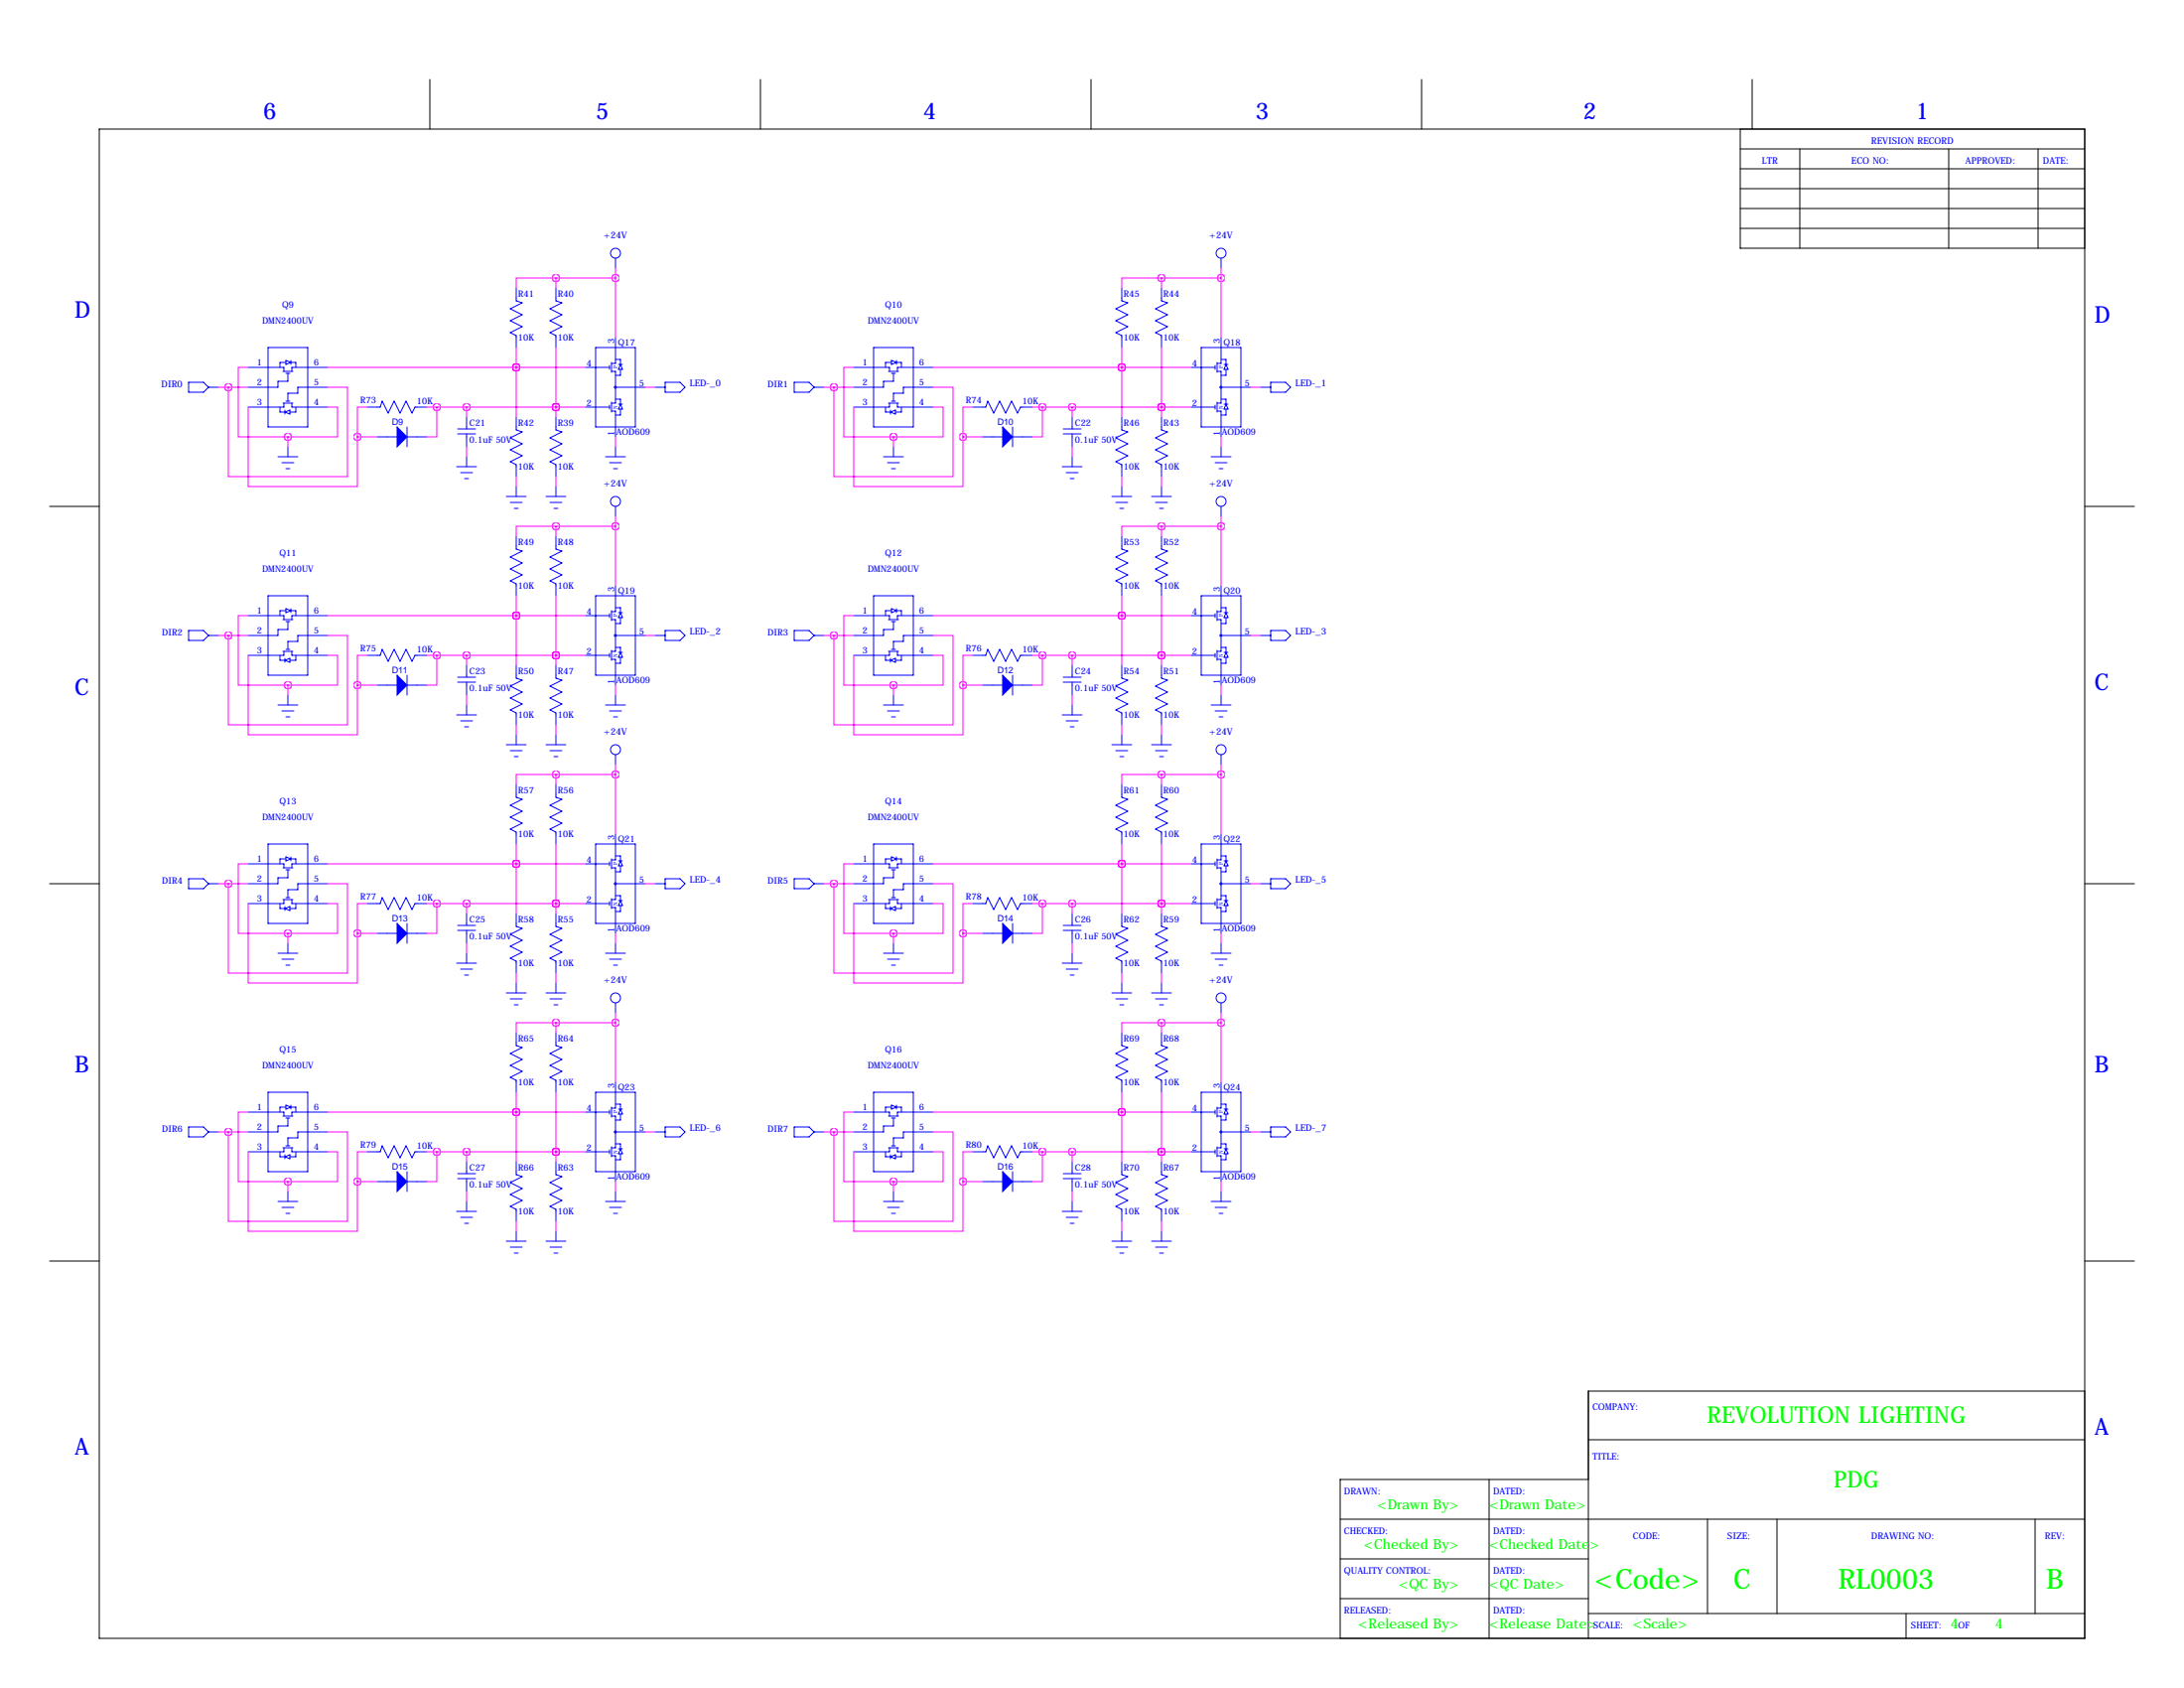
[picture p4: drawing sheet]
<svg xmlns="http://www.w3.org/2000/svg" width="559mm" height="432mm" viewBox="0 0 559 432" stroke-linecap="round" stroke-linejoin="round" font-family="sans-serif">
<g fill="none" stroke="#000" stroke-width=".25">
<path d="M25.4 33h508v386.1h-508zM110 20.3v12.7M194.6 20.3v12.7M279.1 20.3v12.7M363.7 20.3v12.7M445.3 38.1h88.1M445.3 33v30.5h88.1M448.3 20.3v12.7M460.5 38.1v25.4M498.6 38.1v25.4M521.5 38.1v25.4M445.3 48.3h88.1"/>
<path d="M445.3 43.2h88.1M445.3 53.3h88.1M445.3 58.4h88.1M12.7 129.5h12.7M533.4 129.5h12.7M12.7 226.1h12.7M533.4 226.1h12.7M12.7 322.6h12.7M533.4 322.6h12.7M533.4 355.9h-127v63.2M381 378.5v40.6M406.4 368.3h127"/>
<path d="M406.4 378.5h-63.5v40.6M342.9 388.6h190.5M342.9 398.8h63.5M436.9 388.6v24.1M454.7 388.6v24.1M520.7 388.6v24.1M342.9 408.9h63.5M406.4 412.7h127M487.7 412.7v6.4"/>
</g>
<g fill="none" stroke="#00f" stroke-width=".25">
<path d="M132.1 73.7v3.3l1.5 .5-3 1.5 3 1.5-3 1.5 3 1.6-3 1.5 1.5 .8v3M142.2 73.7v3.3l1.6 .5-3.1 1.5 3.1 1.5-3.1 1.5 3.1 1.6-3.1 1.5 1.5 .8v3M157.5 66v2.6M287 73.7v3.3l1.5 .5-3 1.5 3 1.5-3 1.5 3 1.6-3 1.5 1.5 .8v3M297.2 73.7v3.3l1.5 .5-3 1.5 3 1.5-3 1.5 3 1.6-3 1.5 1.5 .8v3M312.4 66v2.6M48.3 97.8h3.8l1.2 1.3-1.2 1.2h-3.8zM53.3 99.1h2.6M63.5 94h9.1v1M68.6 88.9h10.1v20.3h-10.1zM72.4 95h2.5M73.2 95.5h1"/>
<path d="M73.2 92.2l1.2 .5-1.2 .5zM73.2 92.7h-1.6v1.3M73.7 95.5v2h-2.6v1.6h-7.6M74.4 92.2v1M74.4 92.7h1.3v1.3M83.8 94h-9.1v1M83.8 99.1h-7.6v1.5h-2.5v2M149.9 94h6.1M152.4 88.9h10.2v20.3h-10.2zM156 93.5v1M156.5 95h1v8.1h-1M156.5 92.7v2.5"/>
<path d="M157.5 86.4v6.6h-1M157.5 91.9h1.2v1.3M157.5 99.1h7.6M158.2 93.2h1.1M158.7 94.5v1.5h-1.2M158.7 93.2l.6 1.3h-1.1zM167.6 99.1h2.6M170.2 97.8h3.8l1.3 1.3-1.3 1.2h-3.8zM203.2 97.8h3.8l1.3 1.3-1.3 1.2h-3.8zM208.3 99.1h2.5M218.4 94h9.2v1M223.5 88.9h10.2v20.3h-10.2z"/>
<path d="M227.3 95h2.6M228.1 95.5h1M228.1 92.7h-1.5v1.3M228.1 92.2l1.3 .5-1.3 .5zM228.6 95.5v2h-2.5v1.6h-7.7M229.4 92.7h1.2v1.3M229.4 92.2v1M238.8 94h-9.2v1M238.8 99.1h-7.7v1.5h-2.5v2M304.8 94h6.1M307.3 88.9h10.2v20.3h-10.2zM310.9 93.5v1"/>
<path d="M311.4 95h1v8.1h-1M311.4 92.7v2.5M312.4 86.4v6.6h-1M312.4 91.9h1.3v1.3M312.4 99.1h7.6M313.2 93.2h1M313.7 94.5v1.5h-1.3M313.7 93.2l.5 1.3h-1zM322.6 99.1h2.5M325.1 97.8h3.8l1.3 1.3-1.3 1.2h-3.8zM71.1 116.8h5.1M71.6 104.1v1.3h1.3"/>
<path d="M72.1 118.4h3.1M72.4 103.1h2.5M72.6 103.1v1h-9.1M72.9 105.4l1.3-.5v1zM72.9 104.9v1M73.2 102.6h1M73.2 119.9h1M73.7 114.3v2.5M74.7 103.1v1h9.1M75.7 104.1v1.3h-1.5M94 104.1h3.3l.5-1.5 1.5 3.1 1.5-3.1 1.6 3.1 1.5-3.1 1.5 3.1 .8-1.6h3M96.5 111.8h5.1"/>
<path d="M104.1 109.2v5.1M104.1 111.8h5.1M116.8 119.4h5.1M117.1 111h4.6M117.1 109.7h4.6M119.4 106.7v3M119.4 111v3.3M119.4 116.8v2.6M132.1 106.7v3.3l1.5 .5-3 1.5 3 1.5-3 1.6 3 1.5-3 1.5 1.5 .8v3M142.2 106.7v3.3l1.6 .5-3.1 1.5 3.1 1.5-3.1 1.6 3.1 1.5-3.1 1.5 1.5 .8v3M149.9 104.1h6.1M154.9 116.8h5.1"/>
<path d="M156 103.6v1M156 118.4h3M156.5 105.2h1v6.6M156.5 102.9v2.5M157 119.9h1M157.5 114.3v2.5M157.5 102.1h1.2v1.3M158.2 103.4h1.1M158.7 103.4l.6 1.2h-1.1zM158.7 104.6v1.6h-1.2M226.1 116.8h5M226.6 104.1v1.3h1.2"/>
<path d="M227.1 118.4h3M227.3 103.1h2.6M227.6 103.1v1h-9.2M227.8 105.4l1.3-.5v1zM227.8 104.9v1M228.1 102.6h1M228.1 119.9h1M228.6 114.3v2.5M229.6 103.1v1h9.2M230.6 104.1v1.3h-1.5M248.9 104.1h3.3l.5-1.5 1.6 3.1 1.5-3.1 1.5 3.1 1.5-3.1 1.5 3.1 .8-1.6h3.1M251.5 111.8h5"/>
<path d="M259.1 111.8h5.1M259.1 109.2v5.1M271.8 119.4h5.1M272 111h4.6M272 109.7h4.6M274.3 106.7v3M274.3 111v3.3M274.3 116.8v2.6M287 106.7v3.3l1.5 .5-3 1.5 3 1.5-3 1.6 3 1.5-3 1.5 1.5 .8v3M297.2 106.7v3.3l1.5 .5-3 1.5 3 1.5-3 1.6 3 1.5-3 1.5 1.5 .8v3M304.8 104.1h6.1M309.9 116.8h5.1"/>
<path d="M310.9 103.6v1M310.9 118.4h3M311.4 105.2h1v6.6M311.4 102.9v2.5M311.9 119.9h1M312.4 102.1h1.3v1.3M312.4 114.3v2.5M313.2 103.4h1M313.7 103.4l.5 1.2h-1zM313.7 104.6v1.6h-1.3M117.9 120.9h3M118.9 122.4h1"/>
<path d="M129.5 127h5.1M130.6 128.5h3M131.6 130h1M132.1 124.5v2.5M132.1 137.2v3.3l1.5 .5-3 1.5 3 1.5-3 1.5 3 1.6-3 1.5 1.5 .8v3M139.7 127h5.1M140.7 128.5h3.1M141.7 130h1M142.2 124.5v2.5M142.2 137.2v3.3l1.6 .5-3.1 1.5 3.1 1.5-3.1 1.5 3.1 1.6-3.1 1.5 1.5 .8v3M157.5 129.5v2.6M272.8 120.9h3"/>
<path d="M273.8 122.4h1M284.5 127h5.1M285.5 128.5h3M286.5 130h1M287 124.5v2.5M287 137.2v3.3l1.5 .5-3 1.5 3 1.5-3 1.5 3 1.6-3 1.5 1.5 .8v3M294.6 127h5.1M295.7 128.5h3M296.7 130h1M297.2 124.5v2.5M297.2 137.2v3.3l1.5 .5-3 1.5 3 1.5-3 1.5 3 1.6-3 1.5 1.5 .8v3M312.4 129.5v2.6"/>
<path d="M63.5 157.5h9.1v1M68.6 152.4h10.1v20.3h-10.1zM72.4 158.5h2.5M73.2 155.7l1.2 .5-1.2 .5zM73.2 156.2h-1.6v1.3M73.2 159h1M73.7 159v2h-2.6v1.6h-7.6M74.4 155.7v1M74.4 156.2h1.3v1.3M83.8 157.5h-9.1v1M149.9 157.5h6.1M152.4 152.4h10.2v20.3h-10.2z"/>
<path d="M156 157v1M156.5 158.5h1v8.1h-1M156.5 156.2v2.6M157.5 149.9v6.6h-1M157.5 155.4h1.2v1.3M158.2 156.7h1.1M158.7 158v1.5h-1.2M158.7 156.7l.6 1.3h-1.1zM218.4 157.5h9.2v1M223.5 152.4h10.2v20.3h-10.2zM227.3 158.5h2.6M228.1 159h1"/>
<path d="M228.1 156.2h-1.5v1.3M228.1 155.7l1.3 .5-1.3 .5zM228.6 159v2h-2.5v1.6h-7.7M229.4 156.2h1.2v1.3M229.4 155.7v1M238.8 157.5h-9.2v1M304.8 157.5h6.1M307.3 152.4h10.2v20.3h-10.2zM310.9 157v1M311.4 158.5h1v8.1h-1M311.4 156.2v2.6M312.4 149.9v6.6h-1"/>
<path d="M312.4 155.4h1.3v1.3M313.2 156.7h1M313.7 158v1.5h-1.3M313.7 156.7l.5 1.3h-1zM48.3 161.3h3.8l1.2 1.3-1.2 1.2h-3.8zM53.3 162.6h2.6M71.6 167.6v1.3h1.3M72.4 166.6h2.5M72.6 166.6v1h-9.1M72.9 168.9l1.3-.5v1zM72.9 168.4v1M73.2 166.1h1"/>
<path d="M73.7 177.8v2.5M74.7 166.6v1h9.1M75.7 167.6v1.3h-1.5M83.8 162.6h-7.6v1.5h-2.5v2M94 167.6h3.3l.5-1.5 1.5 3.1 1.5-3.1 1.6 3.1 1.5-3.1 1.5 3.1 .8-1.6h3M96.5 175.3h5.1M104.1 172.7v5.1M104.1 175.3h5.1M117.1 174.5h4.6M117.1 173.2h4.6M119.4 170.2v3M119.4 174.5v3.3"/>
<path d="M132.1 170.2v3.3l1.5 .5-3 1.5 3 1.5-3 1.6 3 1.5-3 1.5 1.5 .8v3M142.2 170.2v3.3l1.6 .5-3.1 1.5 3.1 1.5-3.1 1.6 3.1 1.5-3.1 1.5 1.5 .8v3M149.9 167.6h6.1M156 167.1v1M156.5 168.7h1v6.6M156.5 166.4v2.5M157.5 177.8v2.5M157.5 165.6h1.2v1.3M157.5 162.6h7.6M158.2 166.9h1.1M158.7 168.1v1.6h-1.2M158.7 166.9l.6 1.2h-1.1z"/>
<path d="M167.6 162.6h2.6M170.2 161.3h3.8l1.3 1.3-1.3 1.2h-3.8zM203.2 161.3h3.8l1.3 1.3-1.3 1.2h-3.8zM208.3 162.6h2.5M226.6 167.6v1.3h1.2M227.3 166.6h2.6M227.6 166.6v1h-9.2M227.8 168.9l1.3-.5v1zM227.8 168.4v1M228.1 166.1h1M228.6 177.8v2.5M229.6 166.6v1h9.2"/>
<path d="M230.6 167.6v1.3h-1.5M238.8 162.6h-7.7v1.5h-2.5v2M248.9 167.6h3.3l.5-1.5 1.6 3.1 1.5-3.1 1.5 3.1 1.5-3.1 1.5 3.1 .8-1.6h3.1M251.5 175.3h5M259.1 175.3h5.1M259.1 172.7v5.1M272 174.5h4.6M272 173.2h4.6M274.3 170.2v3M274.3 174.5v3.3M287 170.2v3.3l1.5 .5-3 1.5 3 1.5-3 1.6 3 1.5-3 1.5 1.5 .8v3M297.2 170.2v3.3l1.5 .5-3 1.5 3 1.5-3 1.6 3 1.5-3 1.5 1.5 .8v3"/>
<path d="M304.8 167.6h6.1M310.9 167.1v1M311.4 168.7h1v6.6M311.4 166.4v2.5M312.4 165.6h1.3v1.3M312.4 162.6h7.6M312.4 177.8v2.5M313.2 166.9h1M313.7 166.9l.5 1.2h-1zM313.7 168.1v1.6h-1.3M322.6 162.6h2.5M325.1 161.3h3.8l1.3 1.3-1.3 1.2h-3.8z"/>
<path d="M71.1 180.3h5.1M72.1 181.9h3.1M73.2 183.4h1M116.8 182.9h5.1M117.9 184.4h3M118.9 185.9h1M119.4 180.3v2.6M129.5 190.5h5.1M130.6 192h3M131.6 193.5h1M132.1 188v2.5M139.7 190.5h5.1"/>
<path d="M140.7 192h3.1M141.7 193.5h1M142.2 188v2.5M154.9 180.3h5.1M156 181.9h3M157 183.4h1M157.5 193v2.6M226.1 180.3h5M227.1 181.9h3M228.1 183.4h1M271.8 182.9h5.1M272.8 184.4h3"/>
<path d="M273.8 185.9h1M274.3 180.3v2.6M284.5 190.5h5.1M285.5 192h3M286.5 193.5h1M287 188v2.5M294.6 190.5h5.1M295.7 192h3M296.7 193.5h1M297.2 188v2.5M309.9 180.3h5.1M310.9 181.9h3"/>
<path d="M311.9 183.4h1M312.4 193v2.6M68.6 215.9h10.1v20.3h-10.1zM73.2 219.2l1.2 .5-1.2 .5zM73.2 219.7h-1.6v1.3M74.4 219.2v1M74.4 219.7h1.3v1.3M132.1 200.7v3.3l1.5 .5-3 1.5 3 1.5-3 1.5 3 1.6-3 1.5 1.5 .8v3M142.2 200.7v3.3l1.6 .5-3.1 1.5 3.1 1.5-3.1 1.5 3.1 1.6-3.1 1.5 1.5 .8v3M152.4 215.9h10.2v20.3h-10.2zM156.5 219.7v2.5M157.5 213.4v6.6h-1"/>
<path d="M157.5 218.9h1.2v1.3M223.5 215.9h10.2v20.3h-10.2zM228.1 219.7h-1.5v1.3M228.1 219.2l1.3 .5-1.3 .5zM229.4 219.7h1.2v1.3M229.4 219.2v1M287 200.7v3.3l1.5 .5-3 1.5 3 1.5-3 1.5 3 1.6-3 1.5 1.5 .8v3M297.2 200.7v3.3l1.5 .5-3 1.5 3 1.5-3 1.5 3 1.6-3 1.5 1.5 .8v3M307.3 215.9h10.2v20.3h-10.2zM311.4 219.7v2.5M312.4 213.4v6.6h-1M312.4 218.9h1.3v1.3"/>
<path d="M48.3 224.8h3.8l1.2 1.3-1.2 1.2h-3.8zM53.3 226.1h2.6M63.5 221h9.1v1M71.6 231.1v1.3h1.3M72.4 230.1h2.5M72.4 222h2.5M72.6 230.1v1h-9.1M72.9 232.4l1.3-.5v1zM72.9 231.9v1M73.2 222.5h1M73.2 229.6h1M73.7 222.5v2h-2.6v1.6h-7.6"/>
<path d="M74.7 230.1v1h9.1M75.7 231.1v1.3h-1.5M83.8 221h-9.1v1M83.8 226.1h-7.6v1.5h-2.5v2M94 231.1h3.3l.5-1.5 1.5 3.1 1.5-3.1 1.6 3.1 1.5-3.1 1.5 3.1 .8-1.6h3M96.5 238.8h5.1M104.1 236.2v5.1M104.1 238.8h5.1M117.1 238h4.6M117.1 236.7h4.6M119.4 233.7v3M119.4 238v3.3"/>
<path d="M132.1 233.7v3.3l1.5 .5-3 1.5 3 1.5-3 1.6 3 1.5-3 1.5 1.5 .8v3M142.2 233.7v3.3l1.6 .5-3.1 1.5 3.1 1.5-3.1 1.6 3.1 1.5-3.1 1.5 1.5 .8v3M149.9 221h6.1M149.9 231.1h6.1M156 220.5v1M156 230.6v1M156.5 222h1v8.1h-1M156.5 232.2h1v6.6M156.5 229.9v2.5M157.5 229.1h1.2v1.3M157.5 226.1h7.6M158.2 230.4h1.1"/>
<path d="M158.2 220.2h1.1M158.7 221.5v1.5h-1.2M158.7 231.6v1.6h-1.2M158.7 230.4l.6 1.2h-1.1zM158.7 220.2l.6 1.3h-1.1zM167.6 226.1h2.6M170.2 224.8h3.8l1.3 1.3-1.3 1.2h-3.8zM203.2 224.8h3.8l1.3 1.3-1.3 1.2h-3.8zM208.3 226.1h2.5M218.4 221h9.2v1M226.6 231.1v1.3h1.2M227.3 230.1h2.6"/>
<path d="M227.3 222h2.6M227.6 230.1v1h-9.2M227.8 232.4l1.3-.5v1zM227.8 231.9v1M228.1 222.5h1M228.1 229.6h1M228.6 222.5v2h-2.5v1.6h-7.7M229.6 230.1v1h9.2M230.6 231.1v1.3h-1.5M238.8 221h-9.2v1M238.8 226.1h-7.7v1.5h-2.5v2M248.9 231.1h3.3l.5-1.5 1.6 3.1 1.5-3.1 1.5 3.1 1.5-3.1 1.5 3.1 .8-1.6h3.1"/>
<path d="M251.5 238.8h5M259.1 238.8h5.1M259.1 236.2v5.1M272 238h4.6M272 236.7h4.6M274.3 233.7v3M274.3 238v3.3M287 233.7v3.3l1.5 .5-3 1.5 3 1.5-3 1.6 3 1.5-3 1.5 1.5 .8v3M297.2 233.7v3.3l1.5 .5-3 1.5 3 1.5-3 1.6 3 1.5-3 1.5 1.5 .8v3M304.8 221h6.1M304.8 231.1h6.1M310.9 220.5v1"/>
<path d="M310.9 230.6v1M311.4 232.2h1v6.6M311.4 222h1v8.1h-1M311.4 229.9v2.5M312.4 229.1h1.3v1.3M312.4 226.1h7.6M313.2 230.4h1M313.2 220.2h1M313.7 230.4l.5 1.2h-1zM313.7 231.6v1.6h-1.3M313.7 221.5v1.5h-1.3M313.7 220.2l.5 1.3h-1z"/>
<path d="M322.6 226.1h2.5M325.1 224.8h3.8l1.3 1.3-1.3 1.2h-3.8zM71.1 243.8h5.1M72.1 245.4h3.1M73.2 246.9h1M73.7 241.3v2.5M116.8 246.4h5.1M117.9 247.9h3M118.9 249.4h1M119.4 243.8v2.6M129.5 254h5.1M130.6 255.5h3"/>
<path d="M131.6 257h1M132.1 251.5v2.5M139.7 254h5.1M140.7 255.5h3.1M141.7 257h1M142.2 251.5v2.5M154.9 243.8h5.1M156 245.4h3M157 246.9h1M157.5 241.3v2.5M157.5 256.5v2.6M226.1 243.8h5"/>
<path d="M227.1 245.4h3M228.1 246.9h1M228.6 241.3v2.5M271.8 246.4h5.1M272.8 247.9h3M273.8 249.4h1M274.3 243.8v2.6M284.5 254h5.1M285.5 255.5h3M286.5 257h1M287 251.5v2.5M294.6 254h5.1"/>
<path d="M295.7 255.5h3M296.7 257h1M297.2 251.5v2.5M309.9 243.8h5.1M310.9 245.4h3M311.9 246.9h1M312.4 241.3v2.5M312.4 256.5v2.6M68.6 279.4h10.1v20.3h-10.1zM132.1 264.2v3.3l1.5 .5-3 1.5 3 1.5-3 1.5 3 1.6-3 1.5 1.5 .8v3M142.2 264.2v3.3l1.6 .5-3.1 1.5 3.1 1.5-3.1 1.5 3.1 1.6-3.1 1.5 1.5 .8v3M152.4 279.4h10.2v20.3h-10.2z"/>
<path d="M157.5 276.9v6.6h-1M223.5 279.4h10.2v20.3h-10.2zM287 264.2v3.3l1.5 .5-3 1.5 3 1.5-3 1.5 3 1.6-3 1.5 1.5 .8v3M297.2 264.2v3.3l1.5 .5-3 1.5 3 1.5-3 1.5 3 1.6-3 1.5 1.5 .8v3M307.3 279.4h10.2v20.3h-10.2zM312.4 276.9v6.6h-1M48.3 288.3h3.8l1.2 1.3-1.2 1.2h-3.8zM53.3 289.6h2.6M63.5 284.5h9.1v1M71.6 294.6v1.3h1.3M72.4 293.6h2.5M72.4 285.5h2.5"/>
<path d="M72.6 293.6v1h-9.1M72.9 295.9l1.3-.5v1zM72.9 295.4v1M73.2 282.7l1.2 .5-1.2 .5zM73.2 283.2h-1.6v1.3M73.2 286h1M73.2 293.1h1M73.7 286v2h-2.6v1.6h-7.6M74.4 282.7v1M74.4 283.2h1.3v1.3M74.7 293.6v1h9.1M75.7 294.6v1.3h-1.5"/>
<path d="M83.8 284.5h-9.1v1M83.8 289.6h-7.6v1.5h-2.5v2M94 294.6h3.3l.5-1.5 1.5 3.1 1.5-3.1 1.6 3.1 1.5-3.1 1.5 3.1 .8-1.6h3M104.1 299.7v5.1M119.4 297.2v3M132.1 297.2v3.3l1.5 .5-3 1.5 3 1.5-3 1.6 3 1.5-3 1.5 1.5 .8v3M142.2 297.2v3.3l1.6 .5-3.1 1.5 3.1 1.5-3.1 1.6 3.1 1.5-3.1 1.5 1.5 .8v3M149.9 284.5h6.1M149.9 294.6h6.1M156 284v1M156 294.1v1M156.5 285.5h1v8.1h-1"/>
<path d="M156.5 295.7h1v6.6M156.5 283.2v2.6M156.5 293.4v2.5M157.5 282.4h1.2v1.3M157.5 292.6h1.2v1.3M157.5 289.6h7.6M158.2 293.9h1.1M158.2 283.7h1.1M158.7 285v1.5h-1.2M158.7 295.1v1.6h-1.2M158.7 293.9l.6 1.2h-1.1zM158.7 283.7l.6 1.3h-1.1z"/>
<path d="M167.6 289.6h2.6M170.2 288.3h3.8l1.3 1.3-1.3 1.2h-3.8zM203.2 288.3h3.8l1.3 1.3-1.3 1.2h-3.8zM208.3 289.6h2.5M218.4 284.5h9.2v1M226.6 294.6v1.3h1.2M227.3 293.6h2.6M227.3 285.5h2.6M227.6 293.6v1h-9.2M227.8 295.9l1.3-.5v1zM227.8 295.4v1M228.1 286h1"/>
<path d="M228.1 283.2h-1.5v1.3M228.1 293.1h1M228.1 282.7l1.3 .5-1.3 .5zM228.6 286v2h-2.5v1.6h-7.7M229.4 283.2h1.2v1.3M229.4 282.7v1M229.6 293.6v1h9.2M230.6 294.6v1.3h-1.5M238.8 284.5h-9.2v1M238.8 289.6h-7.7v1.5h-2.5v2M248.9 294.6h3.3l.5-1.5 1.6 3.1 1.5-3.1 1.5 3.1 1.5-3.1 1.5 3.1 .8-1.6h3.1M259.1 299.7v5.1"/>
<path d="M274.3 297.2v3M287 297.2v3.3l1.5 .5-3 1.5 3 1.5-3 1.6 3 1.5-3 1.5 1.5 .8v3M297.2 297.2v3.3l1.5 .5-3 1.5 3 1.5-3 1.6 3 1.5-3 1.5 1.5 .8v3M304.8 284.5h6.1M304.8 294.6h6.1M310.9 284v1M310.9 294.1v1M311.4 295.7h1v6.6M311.4 285.5h1v8.1h-1M311.4 283.2v2.6M311.4 293.4v2.5M312.4 292.6h1.3v1.3"/>
<path d="M312.4 282.4h1.3v1.3M312.4 289.6h7.6M313.2 293.9h1M313.2 283.7h1M313.7 293.9l.5 1.2h-1zM313.7 295.1v1.6h-1.3M313.7 285v1.5h-1.3M313.7 283.7l.5 1.3h-1zM322.6 289.6h2.5M325.1 288.3h3.8l1.3 1.3-1.3 1.2h-3.8zM71.1 307.3h5.1M72.1 308.9h3.1"/>
<path d="M73.2 310.4h1M73.7 304.8v2.5M96.5 302.3h5.1M104.1 302.3h5.1M116.8 309.9h5.1M117.1 301.5h4.6M117.1 300.2h4.6M117.9 311.4h3M118.9 312.9h1M119.4 301.5v3.3M119.4 307.3v2.6M129.5 317.5h5.1"/>
<path d="M130.6 319h3M132.1 315v2.5M139.7 317.5h5.1M140.7 319h3.1M142.2 315v2.5M154.9 307.3h5.1M156 308.9h3M157 310.4h1M157.5 304.8v2.5M226.1 307.3h5M227.1 308.9h3M228.1 310.4h1"/>
<path d="M228.6 304.8v2.5M251.5 302.3h5M259.1 302.3h5.1M271.8 309.9h5.1M272 301.5h4.6M272 300.2h4.6M272.8 311.4h3M273.8 312.9h1M274.3 301.5v3.3M274.3 307.3v2.6M284.5 317.5h5.1M285.5 319h3"/>
<path d="M287 315v2.5M294.6 317.5h5.1M295.7 319h3M297.2 315v2.5M309.9 307.3h5.1M310.9 308.9h3M311.9 310.4h1M312.4 304.8v2.5M131.6 320.5h1M141.7 320.5h1M286.5 320.5h1M296.7 320.5h1"/>
<circle cx="157.5" cy="64.8" r="1.27"/>
<circle cx="312.4" cy="64.8" r="1.27"/>
<circle cx="157.4" cy="99.1" r=".25"/>
<circle cx="312.4" cy="99.1" r=".25"/>
<circle cx="157.5" cy="128.3" r="1.27"/>
<circle cx="312.4" cy="128.3" r="1.27"/>
<circle cx="157.4" cy="162.6" r=".25"/>
<circle cx="312.4" cy="162.6" r=".25"/>
<circle cx="157.5" cy="191.8" r="1.27"/>
<circle cx="312.4" cy="191.8" r="1.27"/>
<circle cx="157.4" cy="226.1" r=".25"/>
<circle cx="312.4" cy="226.1" r=".25"/>
<circle cx="157.5" cy="255.3" r="1.27"/>
<circle cx="312.4" cy="255.3" r="1.27"/>
<circle cx="157.4" cy="289.6" r=".25"/>
<circle cx="312.4" cy="289.6" r=".25"/>
</g>
<g fill="#00f" stroke="#00f" stroke-width=".25">
<path d="M101.6 109.2l2.5 2.6-2.5 2.5z"/>
<path d="M101.6 172.7l2.5 2.6-2.5 2.5z"/>
<path d="M101.6 236.2l2.5 2.6-2.5 2.5z"/>
<path d="M101.6 299.7l2.5 2.6-2.5 2.5z"/>
<path d="M256.5 109.2l2.6 2.6-2.6 2.5z"/>
<path d="M256.5 172.7l2.6 2.6-2.6 2.5z"/>
<path d="M256.5 236.2l2.6 2.6-2.6 2.5z"/>
<path d="M256.5 299.7l2.6 2.6-2.6 2.5z"/>
</g>
<g fill="none" stroke="#f0f" stroke-width=".25">
<path d="M142.2 71.1h-10.1v2.6M142.2 71.1v2.6M142.2 71.1h15.3M157.5 68.6v17.8M297.2 71.1h-10.2v2.6M297.2 71.1h15.2M297.2 71.1v2.6M312.4 68.6v17.8M55.9 99.1h7.6M58.4 99.1v22.8h30.5v-22.8h-5.1M63.5 94h-2.5v17.8h12.7M83.8 94h66.1"/>
<path d="M132.1 94h.1M132.1 88.9v17.8M142.2 88.9v17.8M165.1 99.1h2.5M210.8 99.1h7.6M213.4 99.1v22.8h30.4v-22.8h-5M218.4 94h-2.5v17.8h12.7M238.8 94h66M287 94h.1M287 88.9v17.8M297.2 88.9v17.8M320 99.1h2.6"/>
<path d="M63.5 104.1v20.4h27.9v-12.7M73.7 111.8v2.5M83.8 104.1h2.6v7.7h-12.7M91.4 111.8h5.1M94 104.1h-2.6v7.7M109.2 104.1h40.7M111.8 104.1v7.7h-2.6M119.4 104.1v2.6M119.4 114.3v2.5M142.2 104.1h.1M157.5 111.8v2.5M218.4 104.1v20.4h28v-12.7"/>
<path d="M228.6 111.8v2.5M238.8 104.1h2.5v7.7h-12.7M246.4 111.8h5.1M248.9 104.1h-2.5v7.7M264.2 104.1h40.6M266.7 104.1v7.7h-2.5M274.3 104.1v2.6M274.3 114.3v2.5M297.2 104.1h.1M312.4 111.8v2.5M132.1 121.9v2.6M142.2 134.6h-10.1v2.6"/>
<path d="M142.2 121.9v2.6M142.2 134.6v2.6M142.2 134.6h15.3M157.5 132.1v17.8M287 121.9v2.6M297.2 134.6h-10.2v2.6M297.2 134.6h15.2M297.2 121.9v2.6M297.2 134.6v2.6M312.4 132.1v17.8M63.5 157.5h-2.5v17.8h12.7M83.8 157.5h66.1"/>
<path d="M132.1 157.5h.1M132.1 152.4v17.8M142.2 152.4v17.8M218.4 157.5h-2.5v17.8h12.7M238.8 157.5h66M287 157.5h.1M287 152.4v17.8M297.2 152.4v17.8M55.9 162.6h7.6M58.4 162.6v22.8h30.5v-22.8h-5.1M63.5 167.6v20.4h27.9v-12.7M73.7 175.3v2.5"/>
<path d="M83.8 167.6h2.6v7.7h-12.7M91.4 175.3h5.1M94 167.6h-2.6v7.7M109.2 167.6h40.7M111.8 167.6v7.7h-2.6M119.4 167.6v2.6M119.4 177.8v2.5M142.2 167.6h.1M157.5 175.3v2.5M165.1 162.6h2.5M210.8 162.6h7.6M213.4 162.6v22.8h30.4v-22.8h-5"/>
<path d="M218.4 167.6v20.4h28v-12.7M228.6 175.3v2.5M238.8 167.6h2.5v7.7h-12.7M246.4 175.3h5.1M248.9 167.6h-2.5v7.7M264.2 167.6h40.6M266.7 167.6v7.7h-2.5M274.3 167.6v2.6M274.3 177.8v2.5M297.2 167.6h.1M312.4 175.3v2.5M320 162.6h2.6"/>
<path d="M132.1 185.4v2.6M142.2 198.1h-10.1v2.6M142.2 185.4v2.6M142.2 198.1v2.6M142.2 198.1h15.3M157.5 195.6v17.8M287 185.4v2.6M297.2 198.1h-10.2v2.6M297.2 198.1h15.2M297.2 185.4v2.6M297.2 198.1v2.6M312.4 195.6v17.8"/>
<path d="M132.1 215.9v17.8M142.2 215.9v17.8M287 215.9v17.8M297.2 215.9v17.8M55.9 226.1h7.6M58.4 226.1v22.8h30.5v-22.8h-5.1M63.5 221h-2.5v17.8h12.7M63.5 231.1v20.4h27.9v-12.7M73.7 238.8v2.5M83.8 231.1h2.6v7.7h-12.7M83.8 221h66.1M91.4 238.8h5.1"/>
<path d="M94 231.1h-2.6v7.7M109.2 231.1h40.7M111.8 231.1v7.7h-2.6M119.4 231.1v2.6M132.1 221h.1M142.2 231.1h.1M157.5 238.8v2.5M165.1 226.1h2.5M210.8 226.1h7.6M213.4 226.1v22.8h30.4v-22.8h-5M218.4 221h-2.5v17.8h12.7M218.4 231.1v20.4h28v-12.7"/>
<path d="M228.6 238.8v2.5M238.8 231.1h2.5v7.7h-12.7M238.8 221h66M246.4 238.8h5.1M248.9 231.1h-2.5v7.7M264.2 231.1h40.6M266.7 231.1v7.7h-2.5M274.3 231.1v2.6M287 221h.1M297.2 231.1h.1M312.4 238.8v2.5M320 226.1h2.6"/>
<path d="M119.4 241.3v2.5M132.1 248.9v2.6M142.2 248.9v2.6M157.5 259.1v17.8M274.3 241.3v2.5M287 248.9v2.6M297.2 248.9v2.6M312.4 259.1v17.8M132.1 279.4v17.8M142.2 261.6h-10.1v2.6M142.2 261.6v2.6M142.2 279.4v17.8"/>
<path d="M142.2 261.6h15.3M287 279.4v17.8M297.2 261.6h-10.2v2.6M297.2 261.6h15.2M297.2 261.6v2.6M297.2 279.4v17.8M55.9 289.6h7.6M58.4 289.6v22.8h30.5v-22.8h-5.1M63.5 284.5h-2.5v17.8h12.7M63.5 294.6v20.4h27.9v-12.7M83.8 294.6h2.6v7.7h-12.7M83.8 284.5h66.1"/>
<path d="M94 294.6h-2.6v7.7M109.2 294.6h40.7M111.8 294.6v7.7h-2.6M119.4 294.6v2.6M132.1 284.5h.1M142.2 294.6h.1M165.1 289.6h2.5M210.8 289.6h7.6M213.4 289.6v22.8h30.4v-22.8h-5M218.4 284.5h-2.5v17.8h12.7M218.4 294.6v20.4h28v-12.7M238.8 294.6h2.5v7.7h-12.7"/>
<path d="M238.8 284.5h66M248.9 294.6h-2.5v7.7M264.2 294.6h40.6M266.7 294.6v7.7h-2.5M274.3 294.6v2.6M287 284.5h.1M297.2 294.6h.1M320 289.6h2.6M73.7 302.3v2.5M91.4 302.3h5.1M119.4 304.8v2.5M132.1 312.4v2.6"/>
<path d="M142.2 312.4v2.6M157.5 302.3v2.5M228.6 302.3v2.5M246.4 302.3h5.1M274.3 304.8v2.5M287 312.4v2.6M297.2 312.4v2.6M312.4 302.3v2.5"/>
</g>
<path d="M73.6 111.8a.07 .07 0 0 0 .1 0 .07 .07 0 0 0-.1 0zM142.2 104.1a.07 .07 0 0 0 .1 0 .07 .07 0 0 0-.1 0zM132 94a.07 .07 0 0 0 .1 0 .07 .07 0 0 0-.1 0zM157.4 71.1a.07 .07 0 0 0 .1 0 .07 .07 0 0 0-.1 0zM142.2 71.1a.07 .07 0 0 0 .1 0 .07 .07 0 0 0-.1 0zM132 94a.07 .07 0 0 0 .1 0 .07 .07 0 0 0-.1 0zM58.4 99.1a.07 .07 0 0 0 .1 0 .07 .07 0 0 0-.1 0zM119.3 104.1a.07 .07 0 0 0 .1 0 .07 .07 0 0 0-.1 0zM142.2 104.1a.07 .07 0 0 0 .1 0 .07 .07 0 0 0-.1 0zM111.7 104.1a.07 .07 0 0 0 .1 0 .07 .07 0 0 0-.1 0zM91.4 111.8a.07 .07 0 0 0 .1 0 .07 .07 0 0 0-.1 0zM73.6 175.3a.07 .07 0 0 0 .1 0 .07 .07 0 0 0-.1 0zM142.2 167.6a.07 .07 0 0 0 .1 0 .07 .07 0 0 0-.1 0zM132 157.5a.07 .07 0 0 0 .1 0 .07 .07 0 0 0-.1 0zM157.4 134.6a.07 .07 0 0 0 .1 0 .07 .07 0 0 0-.1 0zM142.2 134.6a.07 .07 0 0 0 .1 0 .07 .07 0 0 0-.1 0zM132 157.5a.07 .07 0 0 0 .1 0 .07 .07 0 0 0-.1 0zM58.4 162.6a.07 .07 0 0 0 .1 0 .07 .07 0 0 0-.1 0zM119.3 167.6a.07 .07 0 0 0 .1 0 .07 .07 0 0 0-.1 0zM142.2 167.6a.07 .07 0 0 0 .1 0 .07 .07 0 0 0-.1 0zM111.7 167.6a.07 .07 0 0 0 .1 0 .07 .07 0 0 0-.1 0zM91.4 175.3a.07 .07 0 0 0 .1 0 .07 .07 0 0 0-.1 0zM73.6 238.8a.07 .07 0 0 0 .1 0 .07 .07 0 0 0-.1 0zM142.2 231.1a.07 .07 0 0 0 .1 0 .07 .07 0 0 0-.1 0zM132 221a.07 .07 0 0 0 .1 0 .07 .07 0 0 0-.1 0zM157.4 198.1a.07 .07 0 0 0 .1 0 .07 .07 0 0 0-.1 0zM142.2 198.1a.07 .07 0 0 0 .1 0 .07 .07 0 0 0-.1 0zM132 221a.07 .07 0 0 0 .1 0 .07 .07 0 0 0-.1 0zM58.4 226.1a.07 .07 0 0 0 .1 0 .07 .07 0 0 0-.1 0zM119.3 231.1a.07 .07 0 0 0 .1 0 .07 .07 0 0 0-.1 0zM142.2 231.1a.07 .07 0 0 0 .1 0 .07 .07 0 0 0-.1 0zM111.7 231.1a.07 .07 0 0 0 .1 0 .07 .07 0 0 0-.1 0zM91.4 238.8a.07 .07 0 0 0 .1 0 .07 .07 0 0 0-.1 0zM73.6 302.3a.07 .07 0 0 0 .1 0 .07 .07 0 0 0-.1 0zM142.2 294.6a.07 .07 0 0 0 .1 0 .07 .07 0 0 0-.1 0zM132 284.5a.07 .07 0 0 0 .1 0 .07 .07 0 0 0-.1 0zM157.4 261.6a.07 .07 0 0 0 .1 0 .07 .07 0 0 0-.1 0zM142.2 261.6a.07 .07 0 0 0 .1 0 .07 .07 0 0 0-.1 0zM132 284.5a.07 .07 0 0 0 .1 0 .07 .07 0 0 0-.1 0zM58.4 289.6a.07 .07 0 0 0 .1 0 .07 .07 0 0 0-.1 0zM119.3 294.6a.07 .07 0 0 0 .1 0 .07 .07 0 0 0-.1 0zM142.2 294.6a.07 .07 0 0 0 .1 0 .07 .07 0 0 0-.1 0zM111.7 294.6a.07 .07 0 0 0 .1 0 .07 .07 0 0 0-.1 0zM91.4 302.3a.07 .07 0 0 0 .1 0 .07 .07 0 0 0-.1 0zM228.5 111.8a.1 .1 0 0 0 .2 0 .1 .1 0 0 0-.2 0zM297.1 104.1a.07 .07 0 0 0 .1 0 .07 .07 0 0 0-.1 0zM287 94a.07 .07 0 0 0 .1 0 .07 .07 0 0 0-.1 0zM312.4 71.1a.07 .07 0 0 0 .1 0 .07 .07 0 0 0-.1 0zM297.1 71.1a.07 .07 0 0 0 .1 0 .07 .07 0 0 0-.1 0zM287 94a.07 .07 0 0 0 .1 0 .07 .07 0 0 0-.1 0zM213.3 99.1a.07 .07 0 0 0 .1 0 .07 .07 0 0 0-.1 0zM274.3 104.1a.07 .07 0 0 0 .1 0 .07 .07 0 0 0-.1 0zM297.1 104.1a.07 .07 0 0 0 .1 0 .07 .07 0 0 0-.1 0zM266.6 104.1a.1 .1 0 0 0 .2 0 .1 .1 0 0 0-.2 0zM246.3 111.8a.07 .07 0 0 0 .1 0 .07 .07 0 0 0-.1 0zM228.5 175.3a.1 .1 0 0 0 .2 0 .1 .1 0 0 0-.2 0zM297.1 167.6a.07 .07 0 0 0 .1 0 .07 .07 0 0 0-.1 0zM287 157.5a.07 .07 0 0 0 .1 0 .07 .07 0 0 0-.1 0zM312.4 134.6a.07 .07 0 0 0 .1 0 .07 .07 0 0 0-.1 0zM297.1 134.6a.07 .07 0 0 0 .1 0 .07 .07 0 0 0-.1 0zM287 157.5a.07 .07 0 0 0 .1 0 .07 .07 0 0 0-.1 0zM213.3 162.6a.07 .07 0 0 0 .1 0 .07 .07 0 0 0-.1 0zM274.3 167.6a.07 .07 0 0 0 .1 0 .07 .07 0 0 0-.1 0zM297.1 167.6a.07 .07 0 0 0 .1 0 .07 .07 0 0 0-.1 0zM266.6 167.6a.1 .1 0 0 0 .2 0 .1 .1 0 0 0-.2 0zM246.3 175.3a.07 .07 0 0 0 .1 0 .07 .07 0 0 0-.1 0zM228.5 238.8a.1 .1 0 0 0 .2 0 .1 .1 0 0 0-.2 0zM297.1 231.1a.07 .07 0 0 0 .1 0 .07 .07 0 0 0-.1 0zM287 221a.07 .07 0 0 0 .1 0 .07 .07 0 0 0-.1 0zM312.4 198.1a.07 .07 0 0 0 .1 0 .07 .07 0 0 0-.1 0zM297.1 198.1a.07 .07 0 0 0 .1 0 .07 .07 0 0 0-.1 0zM287 221a.07 .07 0 0 0 .1 0 .07 .07 0 0 0-.1 0zM213.3 226.1a.07 .07 0 0 0 .1 0 .07 .07 0 0 0-.1 0zM274.3 231.1a.07 .07 0 0 0 .1 0 .07 .07 0 0 0-.1 0zM297.1 231.1a.07 .07 0 0 0 .1 0 .07 .07 0 0 0-.1 0zM266.6 231.1a.1 .1 0 0 0 .2 0 .1 .1 0 0 0-.2 0zM246.3 238.8a.07 .07 0 0 0 .1 0 .07 .07 0 0 0-.1 0zM228.5 302.3a.1 .1 0 0 0 .2 0 .1 .1 0 0 0-.2 0zM297.1 294.6a.07 .07 0 0 0 .1 0 .07 .07 0 0 0-.1 0zM287 284.5a.07 .07 0 0 0 .1 0 .07 .07 0 0 0-.1 0zM312.4 261.6a.07 .07 0 0 0 .1 0 .07 .07 0 0 0-.1 0zM297.1 261.6a.07 .07 0 0 0 .1 0 .07 .07 0 0 0-.1 0zM287 284.5a.07 .07 0 0 0 .1 0 .07 .07 0 0 0-.1 0zM213.3 289.6a.07 .07 0 0 0 .1 0 .07 .07 0 0 0-.1 0zM274.3 294.6a.07 .07 0 0 0 .1 0 .07 .07 0 0 0-.1 0zM297.1 294.6a.07 .07 0 0 0 .1 0 .07 .07 0 0 0-.1 0zM266.6 294.6a.1 .1 0 0 0 .2 0 .1 .1 0 0 0-.2 0zM246.3 302.3a.07 .07 0 0 0 .1 0 .07 .07 0 0 0-.1 0z" fill="#f0f" stroke="#f0f" stroke-width="1.9"/>
<g font-size="7.1" fill="#0f0">
<text x="408" y="406.4">&lt;Code&gt;</text>
<text x="443.5" y="406.4">C</text>
<text x="470.4" y="406.4">RL0003</text>
<text x="523.5" y="406.4">B</text>
</g>
<g font-size="5.9" fill="#00f">
<text x="67.3" y="30.5">6</text>
<text x="152.4" y="30.5">5</text>
<text x="236.2" y="30.5">4</text>
<text x="321.3" y="30.5">3</text>
<text x="405.1" y="30.5">2</text>
<text x="490.2" y="30.5">1</text>
<text x="19" y="81.3">D</text>
<text x="535.9" y="82.6">D</text>
<text x="19" y="177.8">C</text>
<text x="535.9" y="176.5">C</text>
<text x="19" y="274.3">B</text>
<text x="535.9" y="274.3">B</text>
<text x="535.9" y="367">A</text>
<text x="19" y="372.1">A</text>
</g>
<g font-size="5.9" fill="#0f0">
<text x="436.8" y="364">REVOLUTION LIGHTING</text>
<text x="469.2" y="380.5">PDG</text>
</g>
<g font-size="3.6" fill="#0f0">
<text x="352.4" y="386.1">&lt;Drawn By&gt;</text>
<text x="381" y="386.1">&lt;Drawn Date&gt;</text>
<text x="348.9" y="396.2">&lt;Checked By&gt;</text>
<text x="381" y="396.2">&lt;Checked Date&gt;</text>
<text x="357.9" y="406.4">&lt;QC By&gt;</text>
<text x="381" y="406.4">&lt;QC Date&gt;</text>
<text x="347.5" y="416.5">&lt;Released By&gt;</text>
<text x="381" y="416.5">&lt;Release Date&gt;</text>
<text x="417.8" y="416.5">&lt;Scale&gt;</text>
<text x="499.1" y="416.5">4</text>
<text x="510.5" y="416.5">4</text>
</g>
<g font-size="2.4" fill="#00f">
<text x="450.8" y="41.9">LTR</text>
<text x="473.7" y="41.9">ECO NO:</text>
<text x="478.8" y="36.8">REVISION RECORD</text>
<text x="502.9" y="41.9">APPROVED:</text>
<text x="522.7" y="41.9">DATE:</text>
<text x="154.5" y="61">+24V</text>
<text x="309.4" y="61">+24V</text>
<text x="41.3" y="99.1">DIR0</text>
<text x="176.5" y="98.8">LED-_0</text>
<text x="331.5" y="98.8">LED-_1</text>
<text x="154.5" y="124.5">+24V</text>
<text x="309.4" y="124.5">+24V</text>
<text x="176.5" y="162.3">LED-_2</text>
<text x="331.5" y="162.3">LED-_3</text>
<text x="154.5" y="188">+24V</text>
<text x="309.4" y="188">+24V</text>
<text x="176.5" y="225.8">LED-_4</text>
<text x="331.5" y="225.8">LED-_5</text>
<text x="154.5" y="251.5">+24V</text>
<text x="309.4" y="251.5">+24V</text>
<text x="176.5" y="289.3">LED-_6</text>
<text x="331.5" y="289.3">LED-_7</text>
<text x="407.4" y="360.7">COMPANY:</text>
<text x="407.4" y="373.4">TITLE:</text>
<text x="343.9" y="382.3">DRAWN:</text>
<text x="382" y="382.3">DATED:</text>
<text x="343.9" y="392.4">CHECKED:</text>
<text x="382" y="392.4">DATED:</text>
<text x="417.8" y="393.7">CODE:</text>
<text x="442" y="393.7">SIZE:</text>
<text x="478.8" y="393.7">DRAWING NO:</text>
<text x="523.2" y="393.7">REV:</text>
<text x="343.9" y="402.6">QUALITY CONTROL:</text>
<text x="382" y="402.6">DATED:</text>
<text x="343.9" y="412.7">RELEASED:</text>
<text x="382" y="412.7">DATED:</text>
<text x="407.7" y="416.6">SCALE:</text>
<text x="488.9" y="416.6">SHEET:</text>
<text x="501" y="416.6">OF</text>
</g>
<g font-size="2.3" fill="#00f">
<text x="132.6" y="76">R41</text>
<text x="142.7" y="76">R40</text>
<text x="287.5" y="76">R45</text>
<text x="297.7" y="76">R44</text>
<text x="67.1" y="82.9">DMN2400UV</text>
<text x="72.1" y="78.7">Q9</text>
<text x="222" y="82.9">DMN2400UV</text>
<text x="226.4" y="78.7">Q10</text>
<text x="132.6" y="87.1">10K</text>
<text x="142.7" y="87.1">10K</text>
<text x="157.2" y="87.9" transform="rotate(-90 157.2 87.9)">3</text>
<text x="158.1" y="88.4">Q17</text>
<text x="287.5" y="87.1">10K</text>
<text x="297.7" y="87.1">10K</text>
<text x="312.2" y="87.9" transform="rotate(-90 312.2 87.9)">3</text>
<text x="313" y="88.4">Q18</text>
<text x="65.7" y="93.5">1</text>
<text x="80.3" y="93.5">6</text>
<text x="150.1" y="93.7">4</text>
<text x="220.7" y="93.5">1</text>
<text x="235.2" y="93.5">6</text>
<text x="305" y="93.7">4</text>
<text x="65.7" y="98.6">2</text>
<text x="80.3" y="98.6">5</text>
<text x="163.6" y="98.8">5</text>
<text x="196.4" y="99.1">DIR1</text>
<text x="220.7" y="98.6">2</text>
<text x="235.2" y="98.6">5</text>
<text x="318.5" y="98.8">5</text>
<text x="65.7" y="103.6">3</text>
<text x="80.3" y="103.6">4</text>
<text x="92.2" y="103.2">R73</text>
<text x="106.7" y="103.4">10K</text>
<text x="150.1" y="103.9">2</text>
<text x="220.7" y="103.6">3</text>
<text x="235.2" y="103.6">4</text>
<text x="247.1" y="103.2">R74</text>
<text x="261.6" y="103.4">10K</text>
<text x="305" y="103.9">2</text>
<text x="100.3" y="108.7">D9</text>
<text x="120.1" y="109">C21</text>
<text x="120.1" y="113.3">0.1uF 50V</text>
<text x="132.6" y="109.1">R42</text>
<text x="142.7" y="109.1">R39</text>
<text x="157.2" y="111.6" transform="rotate(-90 157.2 111.6)">1</text>
<text x="157.7" y="111.3">AOD609</text>
<text x="255.3" y="108.7">D10</text>
<text x="275.1" y="109">C22</text>
<text x="275.1" y="113.3">0.1uF 50V</text>
<text x="287.5" y="109.1">R46</text>
<text x="297.7" y="109.1">R43</text>
<text x="312.2" y="111.6" transform="rotate(-90 312.2 111.6)">1</text>
<text x="312.6" y="111.3">AOD609</text>
<text x="132.6" y="120.1">10K</text>
<text x="142.7" y="120.1">10K</text>
<text x="287.5" y="120.1">10K</text>
<text x="297.7" y="120.1">10K</text>
<text x="71.5" y="142.2">Q11</text>
<text x="132.6" y="139.5">R49</text>
<text x="142.7" y="139.5">R48</text>
<text x="226.4" y="142.2">Q12</text>
<text x="287.5" y="139.5">R53</text>
<text x="297.7" y="139.5">R52</text>
<text x="67.1" y="146.4">DMN2400UV</text>
<text x="222" y="146.4">DMN2400UV</text>
<text x="132.6" y="150.6">10K</text>
<text x="142.7" y="150.6">10K</text>
<text x="157.2" y="151.4" transform="rotate(-90 157.2 151.4)">3</text>
<text x="158.1" y="151.9">Q19</text>
<text x="287.5" y="150.6">10K</text>
<text x="297.7" y="150.6">10K</text>
<text x="312.2" y="151.4" transform="rotate(-90 312.2 151.4)">3</text>
<text x="313" y="151.9">Q20</text>
<text x="65.7" y="157">1</text>
<text x="80.3" y="157">6</text>
<text x="150.1" y="157.2">4</text>
<text x="220.7" y="157">1</text>
<text x="235.2" y="157">6</text>
<text x="305" y="157.2">4</text>
<text x="41.5" y="162.6">DIR2</text>
<text x="65.7" y="162.1">2</text>
<text x="65.7" y="167.1">3</text>
<text x="80.3" y="167.1">4</text>
<text x="80.3" y="162.1">5</text>
<text x="92.2" y="166.7">R75</text>
<text x="106.7" y="166.9">10K</text>
<text x="150.1" y="167.4">2</text>
<text x="163.6" y="162.3">5</text>
<text x="196.4" y="162.6">DIR3</text>
<text x="220.7" y="162.1">2</text>
<text x="220.7" y="167.1">3</text>
<text x="235.2" y="167.1">4</text>
<text x="235.2" y="162.1">5</text>
<text x="247.1" y="166.7">R76</text>
<text x="261.6" y="166.9">10K</text>
<text x="305" y="167.4">2</text>
<text x="318.5" y="162.3">5</text>
<text x="100.3" y="172.2">D11</text>
<text x="120.1" y="172.5">C23</text>
<text x="132.6" y="172.6">R50</text>
<text x="142.7" y="172.6">R47</text>
<text x="255.3" y="172.2">D12</text>
<text x="275.1" y="172.5">C24</text>
<text x="287.5" y="172.6">R54</text>
<text x="297.7" y="172.6">R51</text>
<text x="120.1" y="176.8">0.1uF 50V</text>
<text x="157.2" y="175.1" transform="rotate(-90 157.2 175.1)">1</text>
<text x="157.7" y="174.8">AOD609</text>
<text x="275.1" y="176.8">0.1uF 50V</text>
<text x="312.2" y="175.1" transform="rotate(-90 312.2 175.1)">1</text>
<text x="312.6" y="174.8">AOD609</text>
<text x="132.6" y="183.6">10K</text>
<text x="142.7" y="183.6">10K</text>
<text x="287.5" y="183.6">10K</text>
<text x="297.7" y="183.6">10K</text>
<text x="132.6" y="203">R57</text>
<text x="142.7" y="203">R56</text>
<text x="287.5" y="203">R61</text>
<text x="297.7" y="203">R60</text>
<text x="67.1" y="209.9">DMN2400UV</text>
<text x="71.5" y="205.7">Q13</text>
<text x="222" y="209.9">DMN2400UV</text>
<text x="226.4" y="205.7">Q14</text>
<text x="132.6" y="214.1">10K</text>
<text x="142.7" y="214.1">10K</text>
<text x="157.2" y="214.9" transform="rotate(-90 157.2 214.9)">3</text>
<text x="158.1" y="215.4">Q21</text>
<text x="287.5" y="214.1">10K</text>
<text x="297.7" y="214.1">10K</text>
<text x="312.2" y="214.9" transform="rotate(-90 312.2 214.9)">3</text>
<text x="313" y="215.4">Q22</text>
<text x="65.7" y="220.5">1</text>
<text x="80.3" y="220.5">6</text>
<text x="150.1" y="220.7">4</text>
<text x="220.7" y="220.5">1</text>
<text x="235.2" y="220.5">6</text>
<text x="305" y="220.7">4</text>
<text x="41.5" y="226.1">DIR4</text>
<text x="65.7" y="225.6">2</text>
<text x="80.3" y="225.6">5</text>
<text x="163.6" y="225.8">5</text>
<text x="196.4" y="226.1">DIR5</text>
<text x="220.7" y="225.6">2</text>
<text x="235.2" y="225.6">5</text>
<text x="318.5" y="225.8">5</text>
<text x="65.7" y="230.6">3</text>
<text x="80.3" y="230.6">4</text>
<text x="92.2" y="230.2">R77</text>
<text x="106.7" y="230.4">10K</text>
<text x="150.1" y="230.9">2</text>
<text x="220.7" y="230.6">3</text>
<text x="235.2" y="230.6">4</text>
<text x="247.1" y="230.2">R78</text>
<text x="261.6" y="230.4">10K</text>
<text x="305" y="230.9">2</text>
<text x="100.3" y="235.7">D13</text>
<text x="120.1" y="236">C25</text>
<text x="132.6" y="236.1">R58</text>
<text x="142.7" y="236.1">R55</text>
<text x="157.2" y="238.6" transform="rotate(-90 157.2 238.6)">1</text>
<text x="157.7" y="238.3">AOD609</text>
<text x="255.3" y="235.7">D14</text>
<text x="275.1" y="236">C26</text>
<text x="287.5" y="236.1">R62</text>
<text x="297.7" y="236.1">R59</text>
<text x="312.2" y="238.6" transform="rotate(-90 312.2 238.6)">1</text>
<text x="312.6" y="238.3">AOD609</text>
<text x="120.1" y="240.3">0.1uF 50V</text>
<text x="275.1" y="240.3">0.1uF 50V</text>
<text x="132.6" y="247.1">10K</text>
<text x="142.7" y="247.1">10K</text>
<text x="287.5" y="247.1">10K</text>
<text x="297.7" y="247.1">10K</text>
<text x="71.5" y="269.2">Q15</text>
<text x="132.6" y="266.5">R65</text>
<text x="142.7" y="266.5">R64</text>
<text x="226.4" y="269.2">Q16</text>
<text x="287.5" y="266.5">R69</text>
<text x="297.7" y="266.5">R68</text>
<text x="67.1" y="273.4">DMN2400UV</text>
<text x="222" y="273.4">DMN2400UV</text>
<text x="132.6" y="277.6">10K</text>
<text x="142.7" y="277.6">10K</text>
<text x="157.2" y="278.4" transform="rotate(-90 157.2 278.4)">3</text>
<text x="158.1" y="278.9">Q23</text>
<text x="287.5" y="277.6">10K</text>
<text x="297.7" y="277.6">10K</text>
<text x="312.2" y="278.4" transform="rotate(-90 312.2 278.4)">3</text>
<text x="313" y="278.9">Q24</text>
<text x="65.7" y="284">1</text>
<text x="80.3" y="284">6</text>
<text x="150.1" y="284.2">4</text>
<text x="220.7" y="284">1</text>
<text x="235.2" y="284">6</text>
<text x="305" y="284.2">4</text>
<text x="41.5" y="289.6">DIR6</text>
<text x="65.7" y="289.1">2</text>
<text x="80.3" y="289.1">5</text>
<text x="92.2" y="293.7">R79</text>
<text x="106.7" y="293.9">10K</text>
<text x="163.6" y="289.3">5</text>
<text x="196.4" y="289.6">DIR7</text>
<text x="220.7" y="289.1">2</text>
<text x="235.2" y="289.1">5</text>
<text x="247.1" y="293.7">R80</text>
<text x="261.6" y="293.9">10K</text>
<text x="318.5" y="289.3">5</text>
<text x="65.7" y="294.1">3</text>
<text x="80.3" y="294.1">4</text>
<text x="100.3" y="299.2">D15</text>
<text x="120.1" y="299.5">C27</text>
<text x="132.6" y="299.6">R66</text>
<text x="142.7" y="299.6">R63</text>
<text x="150.1" y="294.4">2</text>
<text x="220.7" y="294.1">3</text>
<text x="235.2" y="294.1">4</text>
<text x="255.3" y="299.2">D16</text>
<text x="275.1" y="299.5">C28</text>
<text x="287.5" y="299.6">R70</text>
<text x="297.7" y="299.6">R67</text>
<text x="305" y="294.4">2</text>
<text x="120.1" y="303.8">0.1uF 50V</text>
<text x="157.2" y="302.1" transform="rotate(-90 157.2 302.1)">1</text>
<text x="157.7" y="301.8">AOD609</text>
<text x="275.1" y="303.8">0.1uF 50V</text>
<text x="312.2" y="302.1" transform="rotate(-90 312.2 302.1)">1</text>
<text x="312.6" y="301.8">AOD609</text>
<text x="132.6" y="310.6">10K</text>
<text x="142.7" y="310.6">10K</text>
<text x="287.5" y="310.6">10K</text>
<text x="297.7" y="310.6">10K</text>
</g>
<g font-size="1.3" fill="#00f">
<text x="157.9" y="94.4" transform="rotate(-90 157.9 94.4)">P</text>
<text x="312.9" y="94.4" transform="rotate(-90 312.9 94.4)">P</text>
<text x="157.9" y="104.6" transform="rotate(-90 157.9 104.6)">N</text>
<text x="312.9" y="104.6" transform="rotate(-90 312.9 104.6)">N</text>
<text x="157.9" y="157.9" transform="rotate(-90 157.9 157.9)">P</text>
<text x="312.9" y="157.9" transform="rotate(-90 312.9 157.9)">P</text>
<text x="157.9" y="168.1" transform="rotate(-90 157.9 168.1)">N</text>
<text x="312.9" y="168.1" transform="rotate(-90 312.9 168.1)">N</text>
<text x="157.9" y="221.4" transform="rotate(-90 157.9 221.4)">P</text>
<text x="312.9" y="221.4" transform="rotate(-90 312.9 221.4)">P</text>
<text x="157.9" y="231.6" transform="rotate(-90 157.9 231.6)">N</text>
<text x="312.9" y="231.6" transform="rotate(-90 312.9 231.6)">N</text>
<text x="157.9" y="284.9" transform="rotate(-90 157.9 284.9)">P</text>
<text x="312.9" y="284.9" transform="rotate(-90 312.9 284.9)">P</text>
<text x="157.9" y="295.1" transform="rotate(-90 157.9 295.1)">N</text>
<text x="312.9" y="295.1" transform="rotate(-90 312.9 295.1)">N</text>
</g>
</svg>
